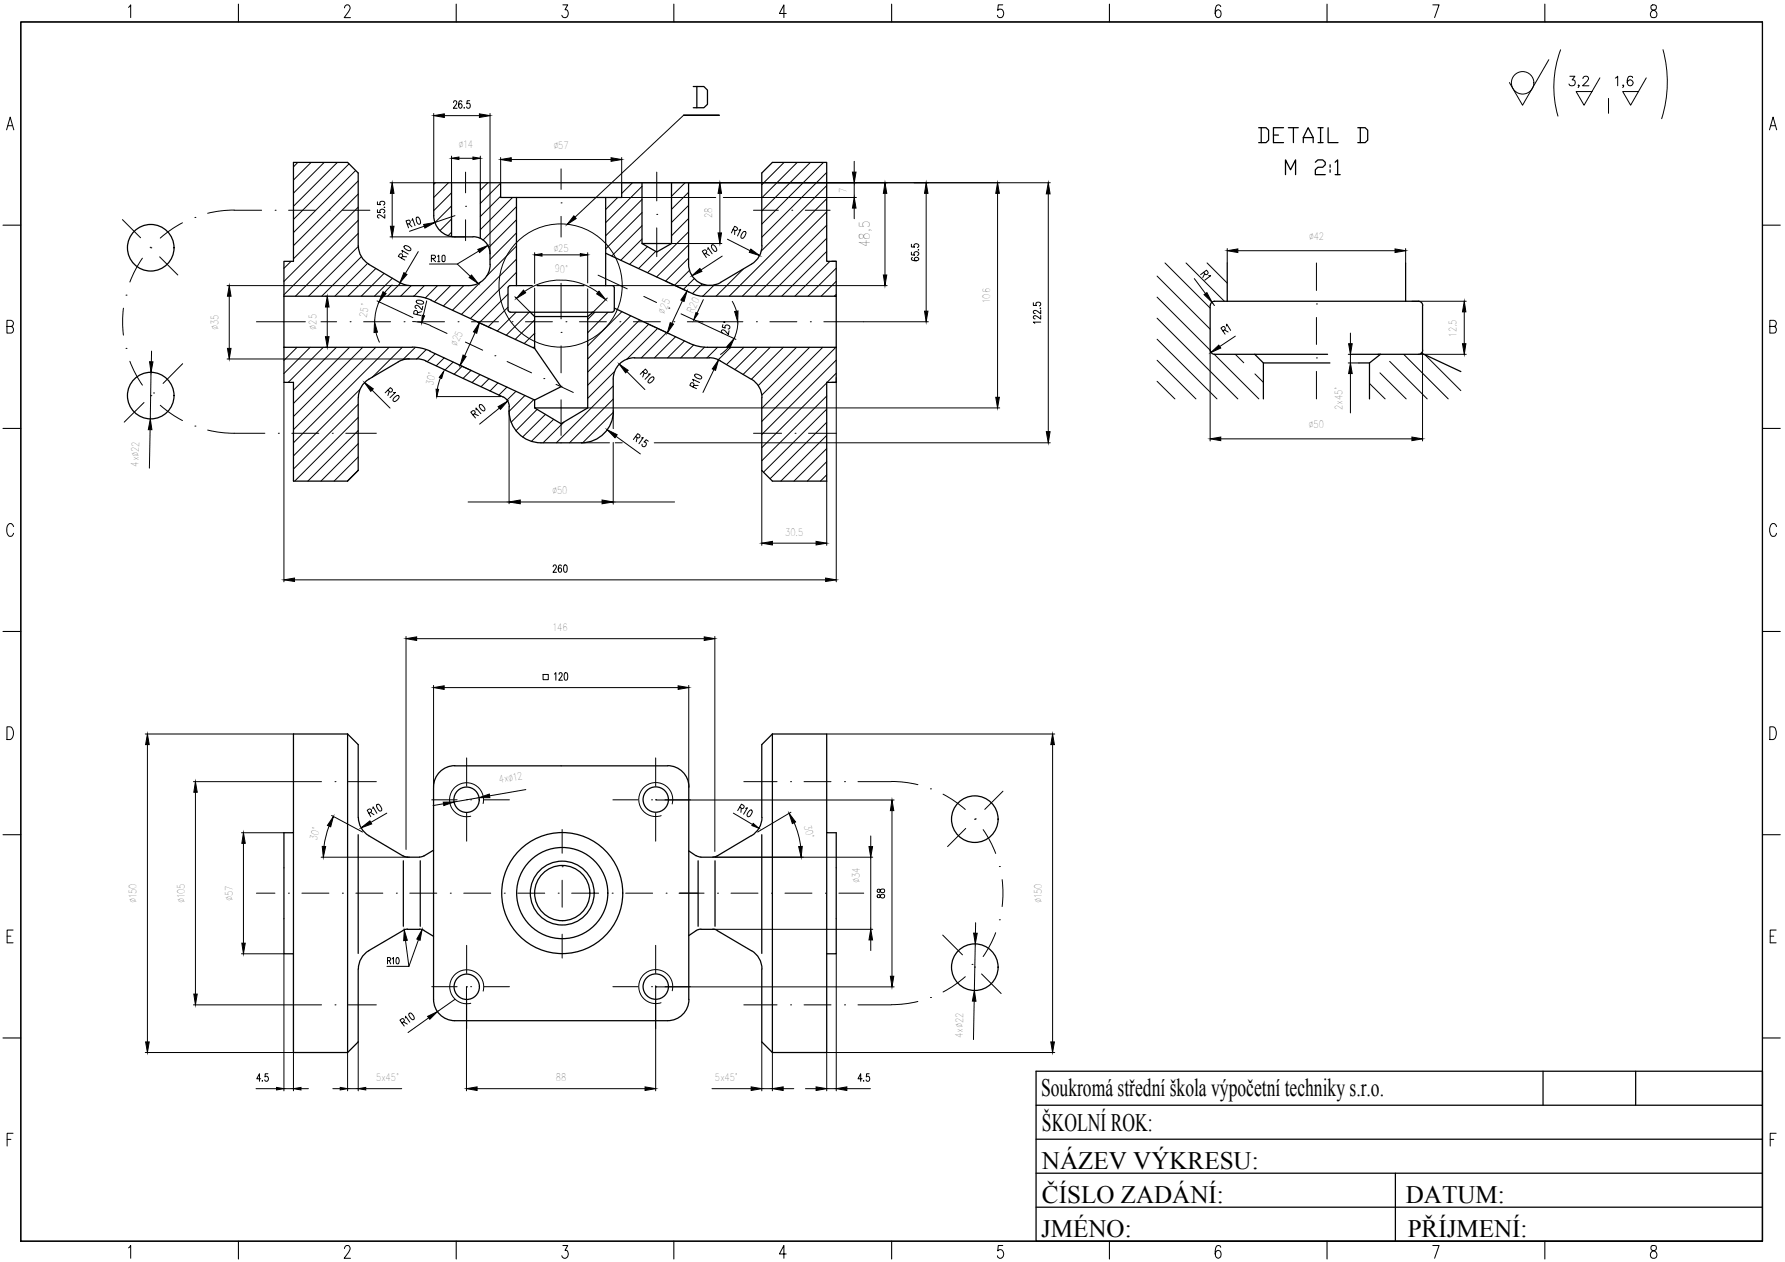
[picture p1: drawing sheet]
<svg xmlns="http://www.w3.org/2000/svg" width="420mm" height="297mm" viewBox="0 0 420 297" stroke-linecap="round" stroke-linejoin="round" font-family="sans-serif">
<!-- layer: zERCHOVAN -->
<g fill="none" stroke="#000" stroke-width=".24">
<path d="M132.1 39.8v4.8M28.8 51.7l4.3 4.3M35.3 58.2h.1M35.5 58.3h.1M42.9 52.4a26.3 26.3 0 0 0-5.2 3.6M45.9 51.2h.1M55.1 49.5h6.5M55.1 49.4a26.3 26.3 0 0 0-6.2 .8M64.8 49.5h.1M67.9 49.5h6.4M77.5 49.5h.1M80.6 49.5h6.5"/>
<path d="M109.6 48.6h.1M109.6 40.5v4.9M109.6 51.7v4.9M132.1 47.8h.1M132.1 50.9v4.9M154.6 50.5h.1M154.6 40.5v6.8M154.6 53.6v6.8M177.4 49.5h5.8M186.4 49.5h.1M189.6 49.5h5.8M29 72.5a26.3 26.3 0 0 0 0 6.4"/>
<path d="M29.7 69.5h.1M33.5 60.8a26.3 26.3 0 0 0-2.9 5.6M37.6 60.5l4.3 4.2M60.4 75.7h11.5M75.6 75.7h3.6M82.4 75.7h.1M85.6 75.7h6.3M95.1 75.7h.1M97.1 75.7l1.9 .2 2.4 .7M98.3 75.7h6.3M101.3 76.7l3.9 1.8M107.8 75.7h.1"/>
<path d="M111 75.7h6.3M120.5 75.7h.1M123.7 75.7h6.3M132.1 78.2h.1M132.1 66.7v8.4M133.2 75.7h.1M136.4 75.7h6.3M140.8 64.8l6.8 3.2M145.9 75.7h.1M149.1 75.7h6.3M151.5 69.8l3 1.4M157.4 72.5h.1"/>
<path d="M158.6 75.7h.1M160.3 73.9l3.4 1.5 1.7 .3M161.8 75.7h13.1M178 75.7h.1M181.2 75.7h6.4M190.7 75.7h.1M193.9 75.7h9.4M309.9 71.5h.1M309.9 61.9v6.5M309.9 74.7v6.4M29.7 82h.1M30.6 85a26.3 26.3 0 0 0 2.9 5.7"/>
<path d="M33.9 94.7l-4.7 4.7M35.5 93.1h.1M36.1 92.5h.1M37.7 95.4a26.3 26.3 0 0 0 5.2 3.6M43 85.6l-4.6 4.7M109.5 80.5l4.1 1.9M116.5 83.7h.1M119.4 85.1l5.7 2.7M128 89.1h.1M130.9 90.5l4 1.9M132.1 90.9h.1M132.1 81.4v6.4"/>
<path d="M132.1 94.1v8.4M309.9 84.2h.1M309.9 87.4v6.5M45.9 100.3h.1M48.9 101.2a26.3 26.3 0 0 0 6.2 .8M55.1 102h7.2M65.5 102h.1M68.7 102h6.3M78.2 102h.1M81.4 102h7.2M177.4 102h6.6M187.1 102h.1"/>
<path d="M190.3 102h6.6M109.8 178.4v6.6M154.3 178.4v6.6M69.1 184h6.6M78.9 184h.1M82 184h6.6M101.6 188.3h6M109.8 188.2h.1M109.8 191.4v6.6M110.8 188.3h.1M113.9 188.3h6M132.3 195.2v5.6"/>
<path d="M144.3 188.3h5.9M153.4 188.3h.1M154.3 188.2h.1M154.3 191.4v6.6M156.5 188.3h6M175.1 184h7.8M186.1 184h.1M189.3 184h6.3M198.8 184h.1M202 184l7.8-.1a26.3 26.3 0 0 1 6.3 .8M219 185.7h.1M222 186.9a26.3 26.3 0 0 1 5.2 3.6"/>
<path d="M227.3 195l-4.3 4.3M229.4 192.8h.1M229.6 192.7h.1M231.4 195.3a26.3 26.3 0 0 1 3 5.6M236.1 186.2l-4.3 4.3M60.4 210.2h4.3M67.9 210.2h.1M71.1 210.2h6.3M80.6 210.2h.1M83.8 210.2h6.3M93.3 210.2h.1M96.5 210.2h6.3"/>
<path d="M106 210.2h.1M109.2 210.2h6.3M118.7 210.2h.1M121.9 210.2h6.3M131.4 210.2h.1M132.3 204h.1M132.3 216.7h.1M132.3 207.2v6.3M132.3 219.9v5.6M134.6 210.2h6.3M144.1 210.2h.1M147.3 210.2h6.3"/>
<path d="M156.8 210.2h.1M159.8 210.2h5.9M168.9 210.2h.1M172.1 210.2h6.3M181.6 210.2h.1M184.8 210.2h6.3M194.3 210.2h.1M197.5 210.2h5.8M234.4 219.5a26.3 26.3 0 0 1-3 5.6M235.2 216.5h.1M235.2 204h.1M235.9 207a26.3 26.3 0 0 1 0 6.4"/>
<path d="M69.1 236.5h6.6M78.9 236.5h.1M82 236.5h6.6M101.6 232.2h6M109.8 232.3h.1M109.8 222.5v6.6M109.8 235.5v6.6M110.8 232.2h.1M113.9 232.2h6M144.3 232.2h5.9M153.4 232.2h.1M154.3 232.3h.1"/>
<path d="M154.3 222.5v6.6M154.3 235.5v6.6M156.5 232.2h6M175.1 236.5h7.8M186.1 236.5h.1M189.3 236.5h6.3M198.8 236.5h.1M216.1 235.7a26.3 26.3 0 0 1-6.3 .8h-7.8M219 234.8h.1M221.9 220.1l4.7 4.6M227.2 229.9a26.3 26.3 0 0 1-5.2 3.6M228.8 227h.1"/>
<path d="M229.4 227.6h.1M231 229.2l4.7 4.6"/>
</g>
<!-- layer: 0 -->
<g fill="none" stroke="#000" stroke-width=".3">
<path d="M160.9 27.1h8.4M163.2 20.4h2.5l.8 .8v3.4l-.8 .8h-2.5M164 20.4v5M84.3 57.9v-17.2l-2.5-2.5h-12.7v23.3h-2.3v8.2M84.4 57.8a5 5 0 0 0 2.4 4.4M102.1 50.8v-7.8h60v19.2M102.1 50.7a5 5 0 0 0 5 5.1l4.2-.1a4 4 0 0 1 4 4v2.5M106.3 43v12.6M113.1 43v13.1M117.8 43v3.5h28.5v-3.5M121.6 46.5v20.7h-1.5l-.4 .3-.1 .2M142.6 59.6l20.7 9.7 2.1 .4"/>
<path d="M142.6 46.5v20.7M151.1 43v14.3h7M158.1 43v14.3l-3.5 2-3.5-2M179.3 57.9v-17.2l2.5-2.5h12.8v23.3h2.2v8.2M179.4 57.8a5 5 0 0 1-2.5 4.4M66.8 69.7v20.3h2.3v23.2h12.7l2.5-2.5v-17.1M66.8 69.7h30.5l1.9 .2 2.4 .8M86.8 62.2l7.3 4.3M94.2 66.5l1.5 .6 1 .1h13.6M101.5 70.7l24.3 11.3v-7.5M115.4 62.2a5 5 0 0 1-5 5M119.6 67.7v5.3"/>
<path d="M119.6 73l.3 .4h.2M120.1 73.5h4.7M121.6 67.2h3.7M124.8 73.5h14.8l-1.3 1h-12.5M124.8 73.5l1 1M126.4 67.2h11.1M138.3 74.5v21.5h-12.5v-1.9l-24.6-11.4M138.9 67.2h5.2l.4 .3 .1 5.5-.2 .4h-.3M139.3 73.5h4.8M144.6 72.5l17.7 8.3M162.1 62.2a5 5 0 0 0 7.5 4.3M165.4 69.7h31.4v12"/>
<path d="M176.9 62.2l-7.3 4.3M195.8 61.5h1M288.9 61.9v9M330.9 61.9v9M334.8 71.9v10.5M334.9 71.9a1 1 0 0 0-1-1h-48a.99 .99 0 0 0-1 1l-.1 10.5M66.8 81.7h.1M66.8 81.7h30.2M96.3 84.5h1.8M96.3 84.5l-2.1 .4-7.4 4.4a5 5 0 0 0-2.4 4.3M97 81.7l1.9 .2 2.4 .7M98.1 84.5l2.1 .4"/>
<path d="M100.2 85l18.2 8.4M118.4 93.4a2.52 2.52 0 0 1 1.5 2.3M119.8 96.7a7.5 7.5 0 0 0 7.5 7.5h9.6a7.5 7.5 0 0 0 7.5-7.5M119.8 95.7v1M125.8 96l6.3 3.7 6.2-3.7M149.3 84.2h17.6M149.4 84.2a5 5 0 0 0-5.1 5v7.5M162.3 80.8l2.4 .8 1.8 .1h30.3M167 84.2l1 .1 1.5 .6M169.5 84.9l7.4 4.4M176.9 89.3a5 5 0 0 1 2.5 4.3M195.8 90h1"/>
<path d="M196.8 81.7v8.3h-2.2v23.2h-12.8l-2.5-2.5v-17.1M284.9 82.4a.99 .99 0 0 0 1 1h26.6M295.3 83.4l2.1 2M313 85.4h-15.6v8.5M319.9 85.4h2.5M322.4 85.4v8.5M324.9 83.4l-2.5 2M334.5 83.1l9.4 4.4M334.9 82.4a.99 .99 0 0 1-1 1h-16.1M81.8 172.8h-12.7v23.2h-2.3v28.5h2.3M81.8 172.8v74.9M81.8 172.8l2.5 2.5v17.1"/>
<path d="M181.8 172.8h12.8v23.2h2.2v28.5h-2.2M181.8 172.8l-2.5 2.5v17.1M181.8 172.8v74.9M69.1 196v28.5M84.3 196.5v27.9M84.4 192.4a5 5 0 0 0 2.4 4.3M86.8 196.7l8.1 4.8M107 180.3h50.1M107.1 180.2a5 5 0 0 0-5 5v50M157.1 180.2a5 5 0 0 1 5.1 5M162.1 185.3v49.9M176.9 196.7l-8.1 4.8"/>
<path d="M179.3 196.5v27.9M179.4 192.4a5 5 0 0 1-2.5 4.3M194.6 196v28.5M94.9 219l-8.1 4.8M94.9 201.4l1 .3M94.9 202.6v15.4M95.9 218.7h2.8M95.9 201.8h2.8M95.9 218.7l-1 .3M98.8 218.7l1 .3M98.9 202.6v15.4M99.8 219l2.3 1.4"/>
<path d="M99.8 201.4l-1 .3M102.1 200.1l-2.3 1.4M162.1 200.3l1.7 1.1M163.8 219.1l-1.7 1.1M163.9 201.4l1.1 .3M164.3 202.6v15.4M165 218.7h2.8M165 201.8h2.8M165 218.7l-1.1 .3M167.8 218.7l1 .3M168.3 202.6v15.4M168.8 219l8.1 4.8"/>
<path d="M168.8 201.4l-1 .3M69.1 224.5v23.2h12.7M84.3 228.1v17.1l-2.5 2.5M86.8 223.8a5 5 0 0 0-2.4 4.3M102.1 235.2a5 5 0 0 0 4.9 5h50.1M162.2 235.2a5 5 0 0 1-5.1 5M176.9 223.8a5 5 0 0 1 2.5 4.3M179.3 228.1v17.1l2.5 2.5M194.6 224.5v23.2h-12.8M243.9 252.1h171M243.9 260.1h171v32h-171zM243.9 268.1h171"/>
<path d="M243.9 276.1h171M328.5 276.1v16M243.9 284.1h171"/>
<circle cx="35.5" cy="58.3" r="5.5"/>
<circle cx="35.5" cy="93.1" r="5.5"/>
<circle cx="109.8" cy="188.2" r="2.98"/>
<circle cx="154.4" cy="188.2" r="2.98"/>
<circle cx="229.5" cy="192.8" r="5.5"/>
<circle cx="132.3" cy="210.2" r="14.2"/>
<circle cx="132.3" cy="210.2" r="10.7"/>
<circle cx="132.3" cy="210.2" r="7.5"/>
<circle cx="132.3" cy="210.2" r="6.5"/>
<circle cx="109.9" cy="232.3" r="2.98"/>
<circle cx="154.4" cy="232.2" r="2.98"/>
<circle cx="229.5" cy="227.6" r="5.5"/>
</g>
<!-- layer: KOTY -->
<g fill="none" stroke="#000" stroke-width=".24">
<path d="M102.1 26.7v16.3h-10.3M104.6 27.2h8.2M106.3 36.7v6.3M106.8 24.1v-.2a.41 .41 0 0 1 .6-.1 .41 .41 0 0 1 .1 .6l-.8 1.1h.9M108 37.3h3.3M108.7 24l-.4-.3a1.07 1.07 0 0 0 .1 1.8 .52 .52 0 0 0 .4-.6 .52 .52 0 0 0-.7-.4l-.2 .4M109.2 25.3v.2l.1-.1M110.6 23.7h-.6l-.1 .8a.52 .52 0 0 1 .8 .4 .52 .52 0 0 1-.8 .4l-.1-.2M113.1 36.7v6.3M115.3 26.7v33M117.8 37.1v5.9M120.3 37.5h23.5"/>
<path d="M146.3 37.1v5.9h100.9M201.1 38v2.5M88.8 49.4v.6h.8a.52 .52 0 0 1 .4-.8 .52 .52 0 0 1 .4 .8l-.2 .1M88.8 47.5v.6l.8 .1a.52 .52 0 0 1 .4-.8 .52 .52 0 0 1 .4 .8l-.2 .1M90.5 48.7l.1 .1h-.2M90.6 50.5v.9l-1.5-.9-.3 .3v.3l.4 .2M91.8 55.8h17.8M92.3 45.5v7.8M94.7 59.4l-.1-.5 1.5 .9M95.2 57.9l.2-.1 .6 .2 .6 .4 .1 .4a1.12 1.12 0 0 1-1.6-.8zM95.9 52.8l.6-.3 .1-.3-.3-.4-.7 .2 .6 1.6M96.3 52.7l.7 .7"/>
<path d="M96.9 51.9l.2-.4 .6 1.6M98 51.3l.2-.2a1.09 1.09 0 0 1 .5 1.7 1.26 1.26 0 0 1-.7-1.5zM98.5 59.2l-3.1 5.2M100.7 53l-4.3 1.4M107.1 50.8l-4.8 1.6M112.7 59.1l-5.1 3h-6.5M125.8 59.5v7.2M127.6 60h9M138.3 59.5v7.1M146.3 46.5h22.2M158.1 57.3h11.8M165.8 59.9l.4-.3 .2-.3-.4-.5-.7 .3 1 1.5"/>
<path d="M166.1 59.6l.9 .6M166.6 58.7l.1-.4 .9 1.4M167.5 57.7l.3-.1 .6 .4a.83 .83 0 0 1 .1 1.2l-.5-.1-.2-.4a.8 .8 0 0 1-.3-1zM169.4 45.5v9.3M170.3 46.5h31.3M171.2 56.3l5.4 2.7M172.5 54l.8 .3 .3-.5-.7-.5-.7 1.5M173 54.2l-.1 1M173.9 54.1l.5-.1-.8 1.5M174.9 54.6l.6-.1a1.27 1.27 0 0 1-.8 1.6l-.2-.1a1.1 1.1 0 0 1 .4-1.4zM201.1 43v3.5M201.1 49v2.5"/>
<path d="M208.3 45.5v19.2M214.5 59.4v.6l.8 .1a.52 .52 0 0 1 0-.7 .52 .52 0 0 1 .8 0 .52 .52 0 0 1 0 .7h-.2M214.5 57.5v.6l.8 .1a.51 .51 0 0 1 .1-.7 .51 .51 0 0 1 .6 0 .51 .51 0 0 1 .1 .7l-.2 .1M216.2 58.8h-.1M218 45.5v27.7M234.8 45.5v48M246.7 44.7v57.8M288.9 58.5v3.4M291.4 59h37M330.9 58.5v3.4M53.5 67.2h43.2M54 69.7v12.3"/>
<path d="M76.5 69.7h.5M77 72.3v6.9M88.5 78.2l.8 2.3M88.8 70.8l8.4 4M89.3 71l-.9 2.6-.2 2.1M92.3 67.1l-1.7 1.8M94.5 60.7l.3-.6-.2-.3-.4-.1-.4 .6 1.5 .9M94.7 60.4l1 .1M98.1 70.7h.9l.7 .3-.1 .5-.7 .1a.81 .81 0 0 1-.9-.7zM98.2 74v-.7l-.3-.2-.3 .1-.2 .7 1.6 .4M99.2 73.4l-1 .2M99.5 72.1l-.2 .8-1.2-1.1-.4 .2v.3l.3 .3"/>
<path d="M100.4 70.8l-.8 3.5M107.6 62.1l3.1 2.9M111.8 78.3l-2.4 5.4M112.4 75.8l3.2 1.5M121.2 69.9l3.6 3.6M123.5 68.6a14.7 14.7 0 0 1 17.2 .2M125.8 67.8v6.7M138.3 68v6.5M142.9 70.1l-3.3 3.4M144.1 67.2h64.7M152.1 76.1l5.5 2.5M156.7 66.2l5.5 2.5"/>
<path d="M160.6 70.8l-2.5 5.3M164.3 75.7l8.9 4.2M165.6 70.5l-1.5 3.2M170 60.3l-5 3.2M170.2 76.4l-.2 .6 .7 .2a.53 .53 0 0 1 .6-.7 .53 .53 0 0 1 .3 .9h-.2M170.4 75.7l.2 .1-.1 .1zM171.6 77.9l-.2 .8-.6-.8a.48 .48 0 0 0-.6-.3 .48 .48 0 0 0-.4 .6l.3 .2M172.4 70.9l.9 2.3M173.7 75.7l-.3 2.3-.6 1.7M203.3 75.7h15.2M214.8 60.6l-.3 .3a1.01 1.01 0 0 0 1.8 0 .5 .5 0 0 0-.7-.4 .5 .5 0 0 0-.3 .7l.4 .2M243.2 71.2v.7h.8a.5 .5 0 0 1 .1-.7 .5 .5 0 0 1 .6 0 .5 .5 0 0 1 .1 .7l-.2 .1"/>
<path d="M244.9 72.5l.1 .1h-.2M245 75.8h-1.8l.4 .3M245 74.3v.8l-1.4-.8-.4 .2v.3l.5 .3M245 73v.9l-1.1-.8a.39 .39 0 0 0-.6 .1 .39 .39 0 0 0 .3 .6h.1M281.1 65.6l2.6 3.5M283.3 64.1l.5 .5h.3l.3-.4-.4-.6-1.4 1M283.6 64.4l-.5 .9M284.5 64.9h.5l-1.4 1.1M285.3 71.1l.6 .8M287.9 77.9l.5-.5-.4-.6-.6 .4 1 1.5M288.2 77.6l.9 .5M288.7 76.8v-.5l1 1.5"/>
<path d="M290.8 79.1l-3.7 2.5M317.9 78.4v2.5M332.3 70.9h12.8M344.7 73.4v7.5M35.5 87.6l-.1 11M35.7 82.6l-.1 2.5M53.5 84.5h42.8M66.8 90v46.9M76.5 81.7h.5M87.6 91.8l4.2 4.3M91.3 91.8l.6 .5 .3-.1 .2-.4-.5-.6-1.2 1.3M91.6 92.1l-.3 1"/>
<path d="M92.6 92.4h.5l-1.3 1.2M92.8 93.6a.76 .76 0 0 1 1.1-.4 1.15 1.15 0 0 1-1.2 1.2l-.2-.2zM102.8 93.3h15.1M103.7 88.9l-.8 2.7M107.9 85.8l3.1 1.4M111.3 97.7l.6-.5-.4-.6-.7 .4 1.1 1.4M111.7 97.4l.9 .4M112 96.5v-.5l1.2 1.4M113 95.3a1.09 1.09 0 0 1 1 1.4 1.09 1.09 0 0 1-1-1.4zM117.5 96.1l-4.6 3.7M119.8 96.7v21.9M138.3 96h97"/>
<path d="M144.3 96.7v4.2M147.6 87.5l4.2 4.2M151.3 87.5l.6 .4 .5-.3-.5-.7-1.2 1.2M151.6 87.8l-.3 .9M152.6 88.1l.5-.1-1.3 1.3M153 89l.6-.3 .2 .1a1.1 1.1 0 0 1-1.1 1.3l-.2-.3zM163.1 91.1l.3-.7-.3-.3h-.3l-.4 .6 1.5 .8M163.2 89.7l-.1-.4 1.6 .7M163.3 90.7h1M163.6 88.2a1.26 1.26 0 0 1 1.6 .7l-.1 .2a1.07 1.07 0 0 1-1.5-.9zM168 87l-2.5 5.4M171.5 81.8l-1.9 1.6"/>
<path d="M196.8 88.9v48M284.8 82.4v21.4M317.4 83.4h.5v2M317.4 85.4h2.5M317.9 87.9v9.3M333.9 83.4h11.2M334.8 82.4v21.4M35.3 101.1l-.1 9.1M110.2 118.2h48.6M136.8 104.2h6.7M144.3 102.2l6.4 4.6M144.3 104.1v14.6"/>
<path d="M144.8 104.2h1.7M149.6 102.7l.8 .4 .3-.5-.6-.5-1 1.4M150 103l-.2 1M151 103.1l.4-.1-1 1.4M152.6 103.8l-.5-.3-.5 .6a.53 .53 0 0 1 .5 .4 .53 .53 0 0 1-.4 .6 .53 .53 0 0 1-.6-.4l.1-.1M154 104.2h93.2M179.3 110.7v17.7M194.6 113.2v15.2M287.3 103.3h45M69.3 136.5h125M130.2 133.4l.3-.4h.2l.3 .3-.8 1.4h.8M132.2 133.2l-.3-.2a1.03 1.03 0 0 0-.1 1.7 .5 .5 0 0 0 .4-.6 .5 .5 0 0 0-.6-.4l-.2 .4"/>
<path d="M132.8 133.1l.3-.1a1.17 1.17 0 0 1 0 1.7l-.3-.1-.1-.2zM181.8 127.8h10.3M95.6 149.8v50.1M98.1 150.3h67.7M127.8 158.8h1.3v1.2h-1.3zM130.5 158.7l.3-.4v1.8M131.6 158.8v-.3a.41 .41 0 0 1 .6-.1 .41 .41 0 0 1 .1 .6l-.8 1.1h.9M133 158.4l.3-.1a1.21 1.21 0 0 1 0 1.8h-.2a1.51 1.51 0 0 1-.1-1.7zM168.3 149.8v50.6M34.2 172.8h34.9M34.7 175.3v69.9M102.1 161.3v24"/>
<path d="M104.5 161.8h55.1M162.1 161.3v24M194.6 172.8h53.7M247.8 175.3v69.9M45.5 184h23.6M46 186.5v47.5M56.8 196h10M57.3 198.5v23.5M77.5 194.4l-.9 2.7-.3 2.1M78 191.9l7.3 3.9M86.9 191.4l.5-.4v-.5l-.3-.1-.7 .3 .9 1.5M87.2 191.2l.8 .6"/>
<path d="M87.7 190.3l.1-.4 .9 1.5M88.8 189.4l.1-.1a1.2 1.2 0 0 1 .8 1.5l-.1 .1a1.2 1.2 0 0 1-.8-1.5zM91 191.4l-4.5 2.6M104.4 189.2l-2.5 .4M112.8 187.7l-5.9 1.1M123.8 185.8l-8.6 1.5M154.4 188.3h56.1M172.6 191.4l4.5 2.7M174.1 190l.7 .3 .3-.3 .1-.3-.7-.4-.9 1.5M174.5 190.2l-.1 1M175.5 190.2l.4-.1-.9 1.5M176.4 190.8l.2-.2 .3 .1a1.18 1.18 0 0 1-.8 1.5h-.1a.95 .95 0 0 1 .4-1.4z"/>
<path d="M186.2 191.2l-7.9 4.6M186.9 193.7a20.3 20.3 0 0 1 1.6 5.5M205 196.8v2.5M210 190.8v39M75.6 201.8h20.8M167.8 201.8h37.6M167.8 218.7h37.6M205 201.8v16.9M206.6 210.6v.6h.5a.59 .59 0 0 1 .4-.7 .59 .59 0 0 1 .7 .5 .61 .61 0 0 1-.7 .3 .61 .61 0 0 1-.4-.7zM206.6 209.3a.45 .45 0 0 0 .1 .8l.4-.1a.62 .62 0 0 1 .4-.7 .62 .62 0 0 1 .7 .3 .59 .59 0 0 1-.7 .5 .59 .59 0 0 1-.4-.8zM229.6 217.2v2.5M45.5 236.5h23.6"/>
<path d="M56.8 224.5h10v32.3M69.1 224.5v32.3M91.2 226.1l.6-.1 .1-.5-.7-.1v1.5M91.6 226.1l.4 .8M92.4 225.7l.2-.3v1.5M93.4 225.5l.1-.1a.88 .88 0 0 1 .1 1.5l-.4-.3zM95.4 239.6v-.4l1.1 1.4M95.4 221.4l.9 6.1h-5.2M96.4 238.5a1.29 1.29 0 0 1 1 1.4l-.1 .1a1.22 1.22 0 0 1-1-1.5zM98.5 221.2l-2.2 6.3M100.9 239.6l-4.9 3.4M107 235.2l-4.1 2.9"/>
<path d="M109.8 232.2v24.6M154.3 232v24.8M154.4 232.3h56.1M196.8 224.5v32.3M205 221.2v2.5M229.3 235.6l-.2 9.1M229.6 222.2l-.3 10.9M34.2 247.7h34.9M60.3 256.2h4.8M61.4 253.9h-1l.7-1.2v1.8M61.8 254.3v.1M63.1 252.7h-.7v.8a.52 .52 0 0 1 .8 .4 .52 .52 0 0 1-.8 .4l-.1-.1"/>
<path d="M66.8 256.2h2.3M70.9 256.2h1.7M78.3 256.2h1.8M81.8 256.2h2.5M81.8 247.7v9.1M84.3 245.2v11.6M86.1 256.2h8.5M94.6 240.8l.6-.6-.4-.5-.7 .4 1.1 1.4M95 240.5l.9 .5M112.3 256.2h39.5M167.6 256.2h9.2M179.3 256.2h2.5"/>
<path d="M179.3 245.2v11.6M181.8 247.7v9.1M184.3 256.2h2.5M189.6 256.2h2.5M194.6 256.2h2.2M199.3 256.2h5.6M202.9 253.9h-.9l.6-1.2v1.8M203.3 254.3v.2l.1-.1M204.6 252.7h-.6l-.1 .8a.52 .52 0 0 1 .8 .4 .52 .52 0 0 1-.8 .4v-.1M248.3 247.7h-53.7v9.1"/>
</g>
<g fill="#000" stroke="#000" stroke-width=".24">
<path d="M102.1 27.2l2.5-.4v.8zM106.3 37.3l1.7-.3v.5zM111.3 37l1.8 .3-1.8 .2zM112.8 26.8l2.5 .4-2.5 .4zM117.8 37.5l2.5-.4v.9zM143.8 37.1l2.5 .4-2.5 .5zM91.9 53.3h.8l-.4 2.5zM92.3 43l.4 2.5h-.8zM99.7 52.8l2.6-.4-2.3 1.3zM112.5 58.7l2.3-.9-1.9 1.6zM125.8 60l1.8-.3v.6zM136.6 59.7l1.7 .3-1.7 .3z"/>
<path d="M169.4 43l.4 2.5h-.8zM169 54.8h.8l-.4 2.5zM176.7 58.6l2.1 1.6-2.4-.8zM201.1 46.5l.4 2.5h-.9zM200.6 40.5h.9l-.4 2.5zM208.3 43l.4 2.5h-.8zM218 43l.4 2.5h-.8zM234.8 43l.4 2.5h-.8zM246.7 43l.5 2.6h-.9zM288.9 59l2.5-.4v.8zM328.4 58.6l2.5 .4-2.5 .4zM54 67.2l.4 2.5h-.9z"/>
<path d="M76.6 79.2h.9l-.5 2.5zM77 69.7l.5 2.6h-.9zM88.2 75.7l.6 2.5-.8 .1zM90.2 68.7l.7 .4-1.7 1.9zM95.1 64.2l.7 .4-1.7 1.9zM99.4 74.2l.5 .1-.6 1.7zM111 64.7l1.6 2-2.2-1.4zM112.8 76l-.6 2.4-.8-.3zM123.2 68.3l.5 .6-2.1 1.3zM141 68.5l1.6 2-2.2-1.3zM157.8 75.9l.7 .4-1.4 2.1zM161.7 68.5l-.7 2.5-.7-.4z"/>
<path d="M163.8 73.6l.5 .2-1 1.5zM162.9 64.9l1.8-1.7 .5 .7zM172.9 73.3l.8-.1-.1 2.5zM207.9 64.7h.8l-.4 2.5zM217.6 73.2h.8l-.4 2.5zM283.4 69.3l.7-.4 1.2 2.2zM344.7 70.9l.3 2.5h-.8zM35.2 85.1l.8 .1-.5 2.4zM53.5 82h.9l-.4 2.5zM85.8 90l2.1 1.5-.6 .6zM102.6 91.6l.6 .1-.4 1.6zM104.5 87.4l-.5 1.7-.6-.3z"/>
<path d="M109 83.6l.7 .3-1.4 2.1zM117.2 95.7l2.3-1.3-1.7 2zM145.8 85.7l2.1 1.5-.6 .6zM169.1 84.8l-.7 2.4-.7-.4zM172.8 79.7l-1 2.3-.7-.4zM234.4 93.5h.8l-.4 2.5zM285 83l1.9-1.8 .4 .7zM317.4 80.9h.9l-.4 2.5zM317.9 85.4l.4 2.5h-.9zM344.2 80.9h.8l-.3 2.5zM35.4 98.6l.4 2.5h-.9zM119.8 118.2l2.7-.5v.9z"/>
<path d="M141.7 117.7l2.6 .5-2.6 .4zM142.9 101.1l2.4 1.2-.5 .7zM246.3 101.6h.9l-.5 2.6zM284.8 103.3l2.5-.4v.8zM332.3 102.9l2.5 .4-2.5 .4zM66.8 136.5l2.5-.4v.8zM179.3 127.8l2.5-.4v.9zM192.1 127.4l2.5 .4-2.5 .5zM194.3 136.1l2.5 .4-2.5 .4zM95.6 150.3l2.5-.4v.8zM165.8 149.9l2.5 .4-2.5 .4zM34.7 172.8l.4 2.5h-.8z"/>
<path d="M102.1 161.8l2.4-.4v.9zM159.6 161.4l2.5 .4-2.5 .5zM247.8 172.8l.4 2.5h-.9zM46 184l.4 2.5h-.8zM57.3 196l.4 2.5h-.8zM75.8 199.2l.9 .1-.6 2.5zM78.5 192.2l-.7 2.4-.7-.3zM85 194.9l2.1-1.7 .4 .7zM104.3 188.8h2.6l-2.4 .8zM112.8 187.7l2.4-.8 .1 .8zM177.3 193.8l1.3 1.1-1.6-.6zM185.7 191.4l1.6 2.1-.8 .3z"/>
<path d="M188 199.3l.8-.1-.2 2.6zM204.5 199.3h.9l-.4 2.5zM210 188.3l.4 2.5h-.8zM229.2 219.6l.8 .1-.4 2.5zM45.6 234h.8l-.4 2.5zM56.9 222h.8l-.4 2.5zM95.2 218.9l.7 2.4-.9 .1zM99.3 218.8l-.4 2.5-.8-.3zM100.7 239.2l2.2-1.1-1.7 1.8zM205 218.7l.4 2.5h-.9zM209.6 229.8h.8l-.4 2.5zM229.3 233.1l.4 2.6-.8-.1z"/>
<path d="M34.3 245.2h.8l-.4 2.5zM65.1 255.9l1.7 .3-1.7 .3zM69.1 256.2l1.8-.3v.6zM80.1 255.9l1.7 .3-1.7 .3zM84.3 256.2l1.8-.3v.6zM109.8 256.2l2.5-.4v.9zM151.8 255.8l2.5 .4-2.5 .5zM176.8 255.8l2.5 .4-2.5 .5zM181.8 256.2l2.5-.4v.9zM192.1 255.8l2.5 .4-2.5 .5zM196.8 256.2l2.5-.4v.9zM247.3 245.2h.9l-.4 2.5z"/>
</g>
<!-- layer: TENKz -->
<path d="M113.7 189.1a4 4 0 0 0-3.6-4.9 4 4 0 0 0-4.3 4.4 4 4 0 0 0 5 3.5M158.2 189.2a4 4 0 0 0-3.6-5 4 4 0 0 0-4.2 4.5 4 4 0 0 0 5.2 3.3M113.7 233.3a4 4 0 0 0-3.5-5 4 4 0 0 0-4.3 4.3 4 4 0 0 0 4.9 3.5M158.2 233.2a4 4 0 0 0-3.6-5 4 4 0 0 0-4.2 4.5 4 4 0 0 0 5.2 3.3" fill="none" stroke="#000" stroke-width=".24"/>
<!-- layer: SRAFY -->
<g fill="none" stroke="#000" stroke-width=".24">
<path d="M70.1 38.2l-1 1.1M73.2 38.2l-4.1 4.2M76.3 38.2l-7.2 7.3M79.4 38.2l-10.3 10.4M82.2 38.6l-13.1 13M169.3 27.1h-8.4l-25.6 24M184.6 38.2l-5.3 5.3M187.6 38.2l-8.3 8.4M190.7 38.2l-11.4 11.5M193.8 38.2l-14.5 14.5M83.7 40.1l-14.6 14.6M84.3 42.6l-15.2 15.2"/>
<path d="M84.3 45.7l-15.2 15.2M84.3 48.8l-17.5 17.5M84.3 51.9l-17.5 17.5M84.3 54.9l-14.8 14.8M84.3 58l-11.7 11.7M102.5 43l-.4 .4M105.6 43l-3.5 3.5M106.3 45.4l-4.2 4.2M106.3 48.5l-4 3.9M106.3 51.6l-2.7 2.7M106.3 54.7l-.8 .8M114.8 43l-1.7 1.8"/>
<path d="M117.8 43.1l-4.7 4.8M117.8 46.2l-4.7 4.8M120.6 46.5l-7.5 7.6M121.6 48.6l-7.9 7.9M121.6 51.7l-6.6 6.6M121.6 54.8l-6.3 6.3M121.6 57.9l-7.1 7.1M145.4 46.5l-2.8 2.8M148.9 43l-2.6 2.6M151.1 43.9l-8.5 8.5M151.1 46.9l-8.5 8.6M151.1 50l-8.5 8.6"/>
<path d="M151.1 53.1l-7.1 7.1M151.1 56.3l-5 5M152.4 58l-4.2 4.2M154.3 59.2l-4 4M158.1 43v.1M161.3 43l-3.2 3.2M162.1 45.3l-4 4M162.1 48.3l-4 4.1M162.1 51.4l-4 4.1M162.1 54.6l-9.7 9.6M162.1 57.7l-7.6 7.5M194.6 40.6l-15.3 15.2"/>
<path d="M194.6 43.7l-15.4 15.4M194.6 46.8l-23 22.9M194.6 49.9l-19.9 19.8M194.6 53l-16.8 16.7M194.6 56.1l-13.7 13.6M194.6 59.2l-10.6 10.5M68.5 61.5l-1.7 1.7M85 60.5l-9.3 9.2M86.5 62l-7.7 7.7M88.5 63.2l-6.6 6.5M90.4 64.3l-5.4 5.4M92.4 65.5l-4.3 4.2"/>
<path d="M94.3 66.6l-3.1 3.1M96.8 67.2l-2.5 2.5M99.9 67.2l-2.5 2.6M103 67.2l-2.9 2.9M106.1 67.2l-3.8 3.8M109.2 67.2l-4.8 4.8M113.1 66.4l-6.6 6.6M119.6 69.2l-6.8 6.7M119.6 72.3l-4.7 4.6M121.5 73.5l-4.5 4.4M121.5 67.2h.1M121.6 61l-13 13"/>
<path d="M121.6 64.1l-10.9 10.9M124.6 73.5l-5.4 5.4M125.8 75.3l-4.5 4.6M125.8 78.4l-2.4 2.5M140 73.5l-1.7 1.7M143.1 73.5l-4.8 4.8M146.4 73.4l-8.1 8M148.4 74.3l-10.1 10.2M150.6 75.3l-12.3 12.3M152.7 76.3l-14.4 14.4M154.8 77.3l-7.3 7.3M156.9 78.3l-6 5.9"/>
<path d="M159 79.2l-5 5M162.1 60.7l-5.4 5.5M162.3 63.6l-3.5 3.5M163.4 65.6l-2.5 2.5M165.3 66.8l-2.3 2.3M168.1 67.1l-2.7 2.6M174.9 63.3l-6.3 6.4M195.4 61.5l-8.3 8.2M196.8 63.1l-6.6 6.6M196.8 66.2l-3.5 3.5M196.8 69.3l-.4 .4M272.4 65l12.4 12.5"/>
<path d="M272.4 69.9l12.4 12.5M272.4 74.9l19 19M272.4 79.8l14.1 14.1M274.2 61.9l10.6 10.6M279.2 61.9l9 9M284.1 61.9l4.8 4.7M69.9 81.7l-3.1 3.1M73 81.7l-6.2 6.2M76.1 81.7l-8.3 8.3M79.2 81.7l-10.1 10.2M82.3 81.7l-13.2 13.3M84.3 95.2l-15.2 15.2"/>
<path d="M84.3 98.3l-14.9 14.9M84.7 91.7l-15.6 15.6M85.4 81.7l-16.3 16.3M88.5 81.7l-19.4 19.4M91.6 81.7l-22.5 22.5M94.7 81.7l-7.1 7.1M97.7 81.8l-2.9 2.9M100.3 82.3l-2.2 2.2M102.4 83.3l-1.8 1.8M104.5 84.2l-1.8 1.9M106.7 85.2l-1.9 1.9M108.8 86.2l-1.9 1.9"/>
<path d="M110.9 87.2l-1.9 1.9M113 88.2l-1.9 1.8M115.1 89.2l-1.9 1.8M117.2 90.1l-1.9 1.9M119.3 91.1l-1.9 1.9M121.4 92.1l-2.1 2.1M123.6 93.1l-3.8 3.7M125.6 94.1l-5.3 5.3M125.8 81.5l-.3 .4M126.4 96.4l-5 5M128.4 97.5l-5.4 5.4M130.3 98.7l-5.2 5.2"/>
<path d="M132.7 99.4l-4.9 4.8M144.3 90.8l-13.3 13.4M144.3 93.9l-10.2 10.3M144.3 97.1l-7.2 7.1M144.7 87.4l-6.4 6.4M161.1 80.3l-4 3.9M163.3 81.2l-3.1 3M165.8 81.7l-2.5 2.5M168.9 81.7l-2.5 2.5M172 81.7l-2.9 3M175.1 81.7l-4.1 4.1M178.2 81.7l-5.2 5.3"/>
<path d="M181.3 81.7l-6.4 6.4M184.4 81.7l-7.5 7.6M187.5 81.7l-9 9.1M190.6 81.7l-11.3 11.3M193.7 81.7l-14.4 14.4M194.6 90.1l-15.3 15.3M194.6 93.2l-15.3 15.3M194.6 96.3l-14.9 14.8M194.6 99.4l-13.3 13.3M196.8 81.7l-17.5 17.5M196.8 84.8l-17.5 17.5M196.8 87.8l-2.1 2.2"/>
<path d="M272.4 84.8l9.1 9.1M272.4 89.7l4.1 4.2M285.8 83.4l10.5 10.5M290.8 83.4l2 2M295.4 88l2 2M322.4 90.3l3.6 3.6M324.8 87.8l6.2 6.1M327.1 85l8.8 8.9M330.4 83.4l10.5 10.5M335.4 83.5l8.5 8.4M84.3 101.3l-11.8 11.9M84.3 104.4l-8.7 8.8"/>
<path d="M84.3 107.6l-5.7 5.6M84.3 110.7l-2.6 2.5M194.6 102.5l-10.8 10.7M194.6 105.6l-7.7 7.6M194.6 108.7l-4.6 4.5M194.6 111.8l-1.5 1.4"/>
<circle cx="358.4" cy="19.5" r="2.65"/>
<circle cx="132" cy="67.2" r="14.5"/>
</g>
<!-- layer: TLUSTA -->
<path d="M125.8 82l6.3 9-6.3 3.1" fill="none" stroke="#000" stroke-width=".3"/>
<!-- layer: SRAFY -->
<path d="M135.1 50.8l.5 .6-2.1 1.4z" fill="#000" stroke="#000" stroke-width=".24"/>
<!-- layer: 025 -->
<path d="M364.6 14.1l-6.2 10.7-3.1-5.4M367.3 11.7a24.8 24.8 0 0 0-.6 15.6M376.6 18.3l-3.7 6.5-1.9-3.3h3.7M380.2 18.4l.6-.5v2.3M384.3 18.3a.65 .65 0 0 0-.9-.3 1.36 1.36 0 0 0 .3 2.2 .69 .69 0 0 0 .7-.6 .69 .69 0 0 0-.6-.8 .69 .69 0 0 0-.8 .6M387.5 18.3l-3.7 6.5-1.8-3.3h3.6M391.4 11.7a28.8 28.8 0 0 1-.3 16.2M378.6 23.2v3.5M382.2 20.1h-.2v-.1l.2 .1-.2 .5" fill="none" stroke="#000" stroke-width=".24"/>
<!-- layer: FRAME1 -->
<path d="M4.9 5.2h410v286.9h-410z" fill="none" stroke="#000" stroke-width=".3"/>
<!-- layer: FRAME3 -->
<g fill="none" stroke="#000" stroke-width=".25">
<path d="M4.9 5.2h410v286.9h-410zM56.1 1v4.2M107.4 1v4.2M158.6 1v4.2M209.9 1v4.2M261.1 1v4.2M312.4 1v4.2M363.6 1v4.2M.7 53h4.2M414.9 53h4.1M.7 100.8h4.2M414.9 100.8h4.1"/>
<path d="M.7 148.6h4.2M414.9 148.6h4.1M.7 196.5h4.2M414.9 196.5h4.1M.7 244.3h4.2M414.9 244.3h4.1M56.1 292.1v4.2M107.4 292.1v4.2M158.6 292.1v4.2M209.9 292.1v4.2M261.1 292.1v4.2M312.4 292.1v4.2"/>
<path d="M363.6 292.1v4.2"/>
</g>
<!-- layer: FRAME2 -->
<g fill="none" stroke="#000" stroke-width=".24">
<path d="M30.3 1.7l.5-.6v3M81.1 1.9v-.2a.69 .69 0 0 1 1.1-.4l.1 .1a1.03 1.03 0 0 1-.2 1.3l-1.1 1.4h1.5M132.5 1.1h1.1l-.6 1.2a.91 .91 0 0 1 .7 1.1 .91 .91 0 0 1-1.2 .6l-.3-.4M185.1 3.2h-1.6l1-2.1v3M236 1.1h-1l-.1 1.4a.82 .82 0 0 1 1-.2 .82 .82 0 0 1 .3 1 .78 .78 0 0 1-.4 .8 .78 .78 0 0 1-.9-.2l-.1-.3M287.3 1.6l-.1-.3-.5-.2a1.75 1.75 0 0 0-.7 2.1l.2 .5a.63 .63 0 0 0 .6 .5 .63 .63 0 0 0 .5-.5 .95 .95 0 0 0-.6-1.4l-.5 .4-.2 .5M337.3 1.1h1.4l-1 3M388.7 1.3a.72 .72 0 0 0 .2 1 1.1 1.1 0 0 1 .9 1.7 .87 .87 0 0 1-1.3-.3 .87 .87 0 0 1 .6-1.2l.4-.2a.61 .61 0 0 0 .4-.6 .61 .61 0 0 0-.4-.6zM1.6 30.6l.8-3 .8 3M1.8 29.6h1.1M416.5 30.6l.9-3 .8 3M416.8 29.6h1.1"/>
<path d="M1.6 76.8h1a.74 .74 0 0 0 .6-.7 .74 .74 0 0 0-.6-.7h-1v3h1a.82 .82 0 0 0 .6-.8 .82 .82 0 0 0-.6-.8M416.6 76.8h1a.74 .74 0 0 0 .5-.7 .74 .74 0 0 0-.5-.7h-1v3h1a.82 .82 0 0 0 .5-.8 .82 .82 0 0 0-.5-.8M3.2 124a.76 .76 0 0 0-.8-.8 .76 .76 0 0 0-.7 .8l-.1 .4a1.31 1.31 0 0 0 1.1 1.8l.5-.7M418.2 124a.74 .74 0 0 0-1.2-.6 2.08 2.08 0 0 0 .2 2.8l.7-.1 .3-.6M1.6 171.1h.8a1.81 1.81 0 0 1 0 3h-.8zM416.6 171.1h.8a1.9 1.9 0 0 1 .5 2.6l-.5 .4h-.8zM3.1 218.9h-1.4v3h1.4M418.1 218.9h-1.4v3h1.4M1.7 220.3h.9M416.7 220.3h.8M1.7 268.2h.9M3.1 266.7h-1.4v3"/>
<path d="M416.7 268.2h.8M418.1 266.7h-1.4v3M30.3 293.7l.5-.5v3M81.1 293.9l.1-.4 .4-.3 .6 .1a1.02 1.02 0 0 1-.1 1.4l-1.1 1.5h1.5M132.5 293.2h1.1l-.6 1.1h.3a1.03 1.03 0 0 1 .4 1.1 1.03 1.03 0 0 1-.9 .8l-.6-.6M185.1 295.1h-1.6l1-1.9v3M236 293.2h-1l-.1 1.2a.78 .78 0 0 1 .9-.2 .78 .78 0 0 1 .4 .8 .93 .93 0 0 1-.9 1.2l-.4-.3-.1-.3M287.3 293.6l-.1-.3-.5-.1a1.64 1.64 0 0 0-.7 1.9l.2 .6 .5 .5a.96 .96 0 0 0 .7-1 .96 .96 0 0 0-.7-.9l-.3 .1-.4 .7M337.3 293.2h1.4l-1 3M388.7 293.3a.75 .75 0 0 0 .6 1.1 .85 .85 0 0 1 .7 1.4 .85 .85 0 0 1-1.5-.2 1.09 1.09 0 0 1 1-1.3 .61 .61 0 0 0 .4-.6 .61 .61 0 0 0-.4-.5z"/>
</g>
<!-- layer: ZR -->
<path d="M243.9 252.1v8M363.2 252.1v8M385 252.1v8M414.9 252.1v8" fill="none" stroke="#000" stroke-width=".3"/>
<g font-size="7.1">
<text x="294.9" y="34.9">DETAIL D</text>
<text x="301.3" y="42.3">M 2:1</text>
</g>
<text font-size="6.2" x="367.9" y="21.9">3,2</text>
<g font-size="5.9">
<text x="245.1" y="258.1">Soukromá střední škola výpočetní techniky s.r.o.</text>
<text x="245.3" y="266.3">ŠKOLNÍ ROK:</text>
<text x="245.3" y="275.2">NÁZEV VÝKRESU:</text>
<text x="245.3" y="283.1">ČÍSLO ZADÁNÍ:</text>
<text x="330.9" y="283.1">DATUM:</text>
<text x="245.1" y="291.1">JMÉNO:</text>
<text x="331.3" y="291.1">PŘÍJMENÍ:</text>
</g>
<text font-size="4.4" x="100.2" y="62.8">R10</text>
<text font-size="3.4" x="204.8" y="58.2" transform="rotate(-90 204.8 58.2)">48,5</text>
<g font-size="2.4">
<text x="107.9" y="34.8">∅14</text>
<text x="130.2" y="35.1">∅57</text>
<text x="199.3" y="45.4" transform="rotate(-90 199.3 45.4)">7</text>
<text x="167.7" y="51.4" transform="rotate(-90 167.7 51.4)">28</text>
<text x="130.2" y="59.3">∅25</text>
<text x="308" y="56.5">∅42</text>
<text x="130.5" y="64.1" transform="rotate(1 130.5 64.1)">90°</text>
<text x="233" y="71.2" transform="rotate(-90 233 71.2)">106</text>
<text x="51.5" y="77.7" transform="rotate(-90 51.5 77.7)">∅35</text>
<text x="74.5" y="77.6" transform="rotate(-90 74.5 77.6)">∅25</text>
<text x="86.3" y="74.8" transform="rotate(-79 86.3 74.8)">25°</text>
<text x="156.4" y="74" transform="rotate(-65 156.4 74)">∅25</text>
<text x="163.1" y="73.9" transform="rotate(-65 163.1 73.9)">R20</text>
<text x="107.6" y="81.7" transform="rotate(-66 107.6 81.7)">∅25</text>
<text x="342.8" y="79.2" transform="rotate(-90 342.8 79.2)">12.5</text>
<text x="102" y="90.9" transform="rotate(-78 102 90.9)">30°</text>
<text x="308" y="100.8">∅50</text>
<text x="316" y="96.5" transform="rotate(-90 316 96.5)">2x45°</text>
<text x="32.6" y="109.8" transform="rotate(-89 32.6 109.8)">4x∅22</text>
<text x="129.9" y="116.4">∅50</text>
<text x="184.8" y="126.1">30.5</text>
<text x="130.2" y="148.5">146</text>
<text x="117.5" y="184.4" transform="rotate(-10 117.5 184.4)">4x∅12</text>
<text x="74.6" y="197.9" transform="rotate(-76 74.6 197.9)">30°</text>
<text x="189.2" y="194.4" transform="rotate(75 189.2 194.4)">30°</text>
<text x="202.4" y="207.9" transform="rotate(-90 202.4 207.9)">∅34</text>
<text x="32.2" y="212.6" transform="rotate(-90 32.2 212.6)">∅150</text>
<text x="43.5" y="212.6" transform="rotate(-90 43.5 212.6)">∅105</text>
<text x="54.8" y="212.1" transform="rotate(-90 54.8 212.1)">∅57</text>
<text x="245.3" y="212.6" transform="rotate(-90 245.3 212.6)">∅150</text>
<text x="226.6" y="244.3" transform="rotate(-89 226.6 244.3)">4x∅22</text>
<text x="88.5" y="254.4">5x45°</text>
<text x="130.8" y="254.5">88</text>
<text x="168.3" y="254.4">5x45°</text>
</g>
</svg>
